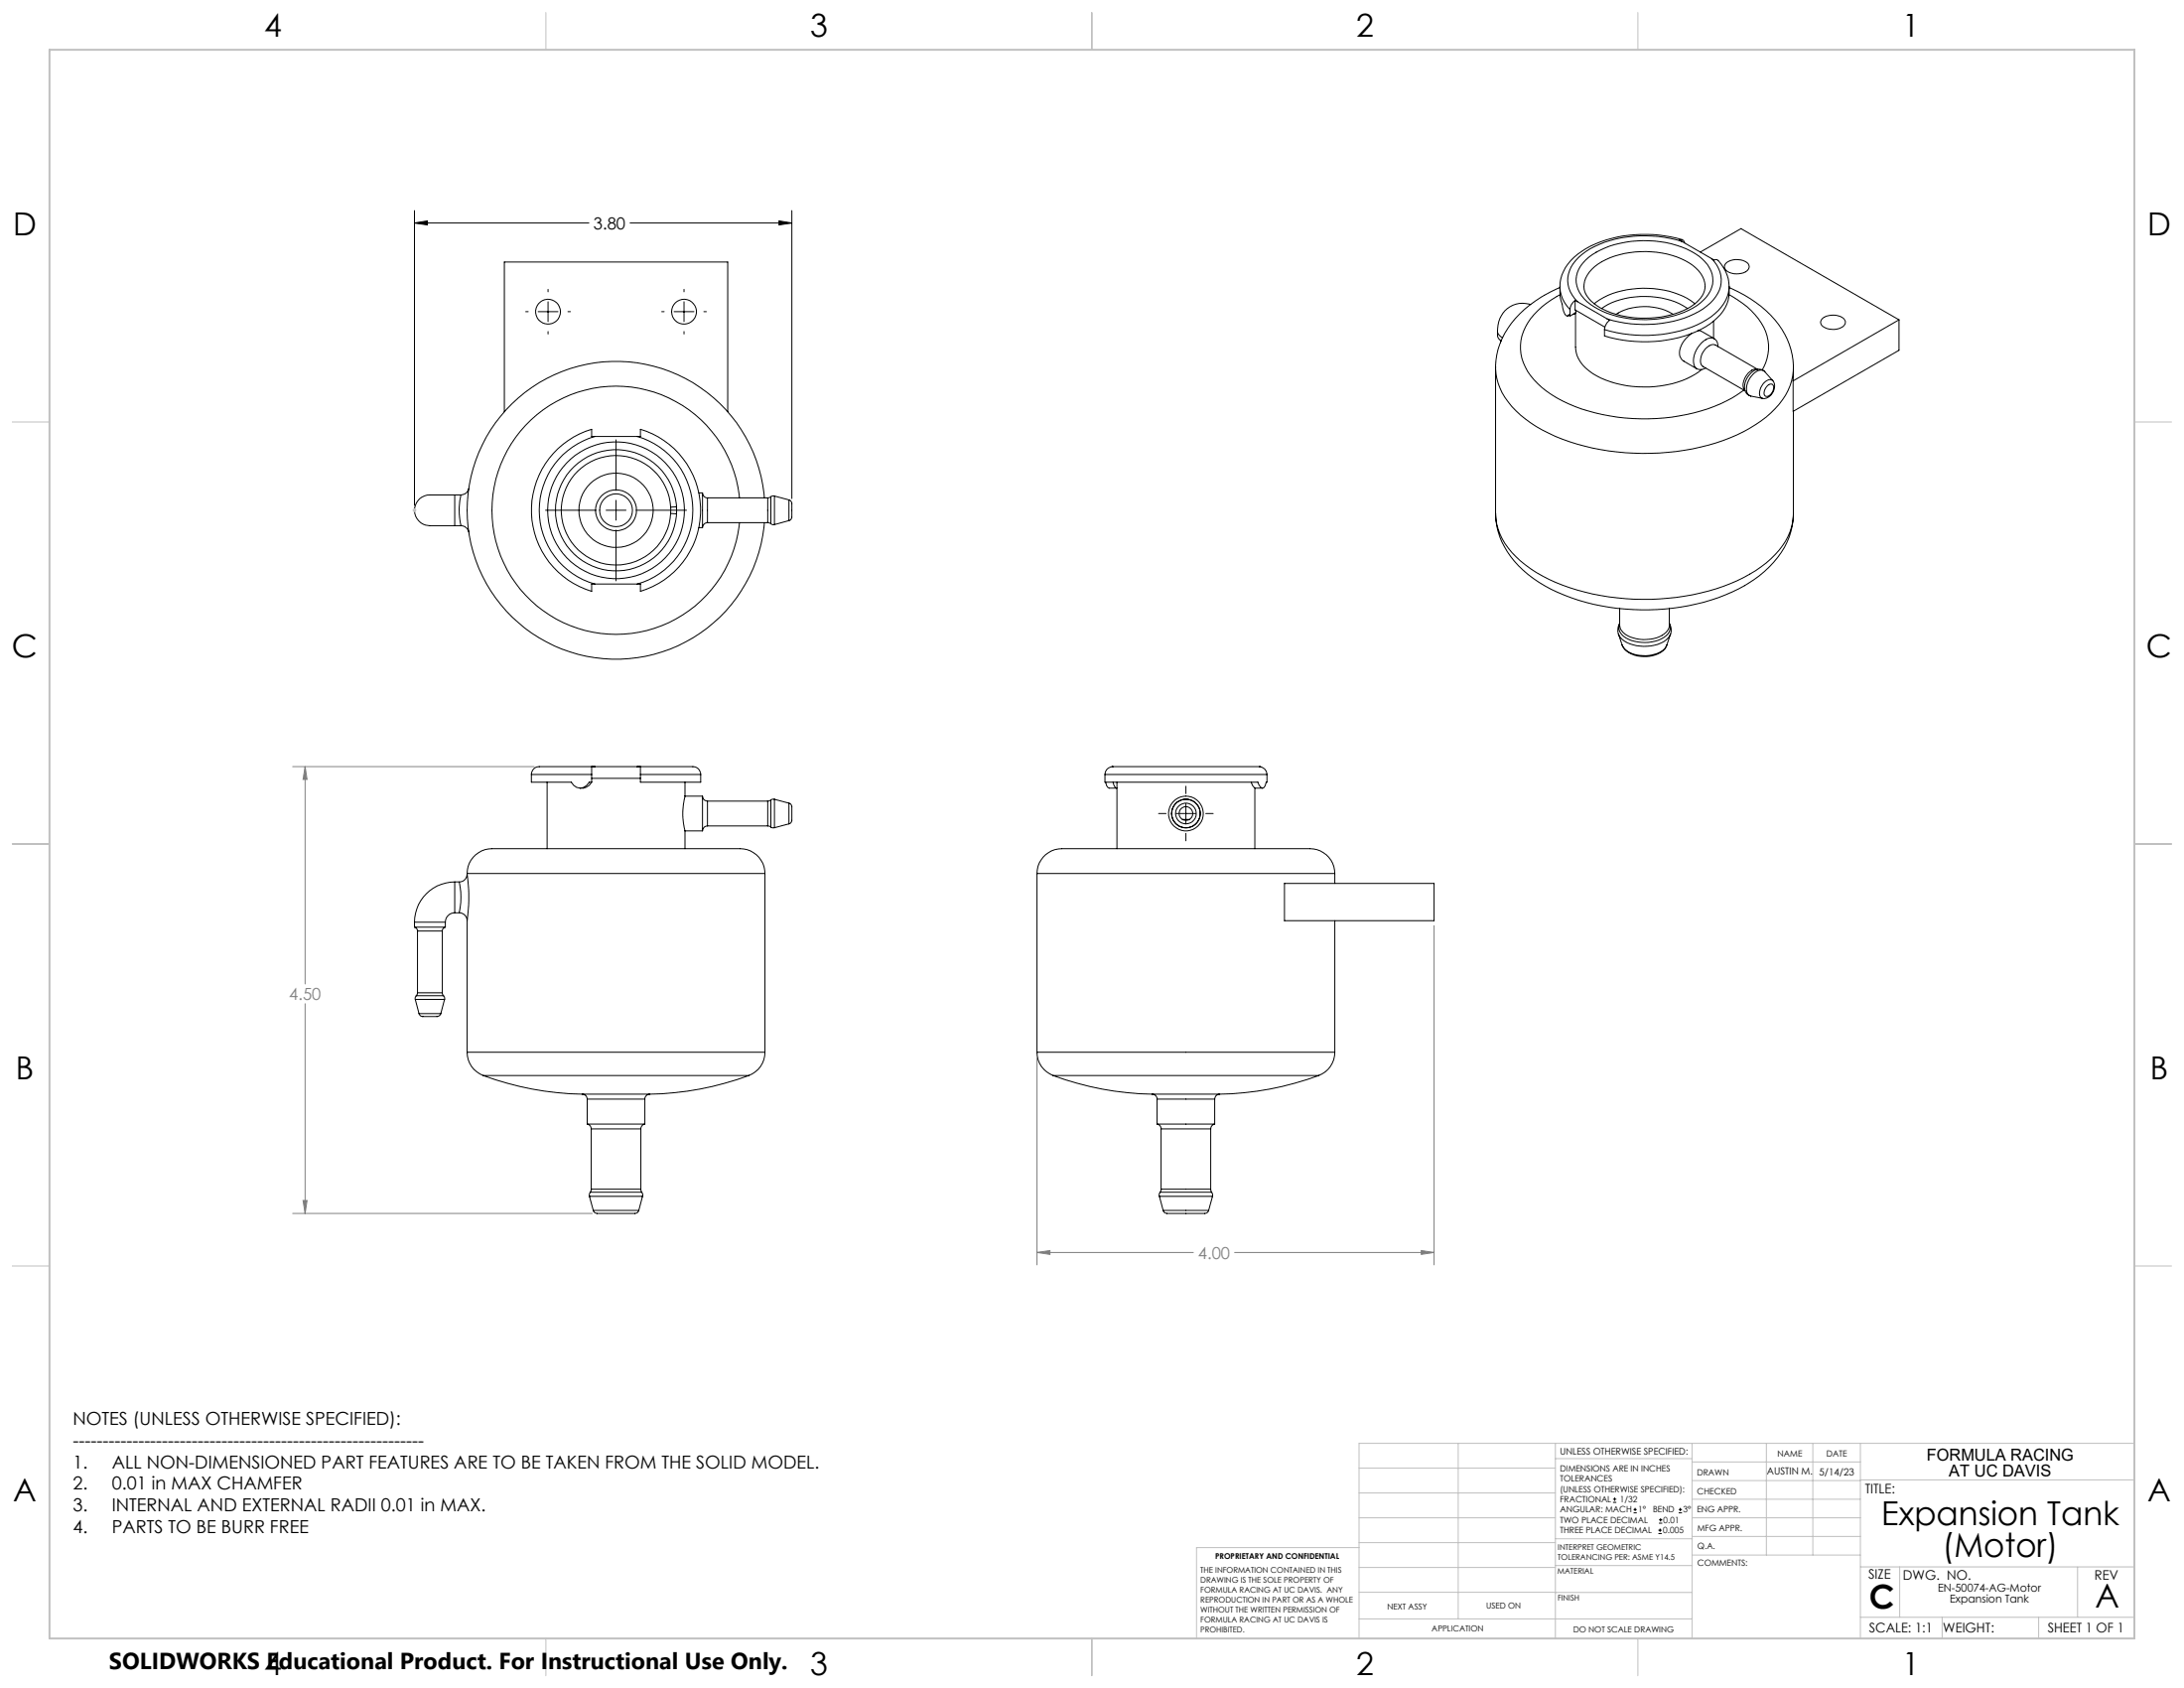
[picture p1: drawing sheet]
<svg xmlns="http://www.w3.org/2000/svg" width="559mm" height="432mm" viewBox="0 0 559 432" stroke-linecap="round" stroke-linejoin="round" font-family="sans-serif">
<g fill="none" stroke="#000" stroke-width=".25">
<path d="M106 57l3.4-.5v1zM106 53.9v75.4M106 57h44.7M161.2 57h41.4M199.3 56.5l3.3 .5-3.3 .5zM202.6 53.9v73.6M134.5 79.7h.6M137.7 79.7h5.1M140.2 74v.6M140.2 77.2v5.1M145.3 79.7h.6M169.3 79.7h.6"/>
<path d="M172.5 79.7h5.1M175 74v.6M175 77.2v5.1M180.1 79.7h.6M391.6 77.9a6.5 6.5 0 0 0-8.4 6.8M399.1 73.6a29.1 29.1 0 0 0-14.1 11.7 17.1 17.1 0 0 0-2.3 8.7M399.1 73.3a8.9 8.9 0 0 0 .6 4.5 4.7 4.7 0 0 0 1 3h.4l.3-.3 .3 .4M399.1 75.4a19.1 19.1 0 0 0-9.7 10.5 12.1 12.1 0 0 0 4.1 12.2 34.8 34.8 0 0 0 18.4 8.3 49.1 49.1 0 0 0 31.3-4.6l3-2M399.1 73.3v.4a8.5 8.5 0 0 0 2.6 5.5M401.7 79.2v1.7M403 76.8a3.1 3.1 0 0 0-1.3 2.4M403 76.8v2.5l7.6 4.4"/>
<path d="M403 76.8l.6 .4M403.2 80l-.3 .3-.5 .1M403.2 79.4v.6M403.2 80l-1.5 .9M403.6 77.2l7.7 4.4M405.7 66.6a21.7 21.7 0 0 1 14.7-5 23.2 23.2 0 0 1 15.1 4.6 6.9 6.9 0 0 1-.5 11.3 25.5 25.5 0 0 1-19.7 3.7 17.3 17.3 0 0 1-10.6-5.6 6.5 6.5 0 0 1 1-9zM407.9 77.7a22.3 22.3 0 0 1 17.9-3.5 16.5 16.5 0 0 1 7.8 3.5M409.8 78.9a21.1 21.1 0 0 1 17.6-2.1l2.2 .8 2.2 1.3M430.3 61.7a31.2 31.2 0 0 0-23.4 1.9 10.6 10.6 0 0 0-5.8 7.4 7.5 7.5 0 0 0 2.5 6.2M430.3 61.7l-.6-.3a.85 .85 0 0 1 1.3 .8M430.3 61.7l7.7 4.5M430.5 61.3a33.4 33.4 0 0 0-24.7 2.3 11.7 11.7 0 0 0-6.7 9.7"/>
<path d="M435 64.5l10.5-6 40.4 23.3M436.2 73.3a7.1 7.1 0 0 1-4.5 5.7 25.7 25.7 0 0 1-22.3-.3 7.3 7.3 0 0 1-4.1-5.2 7.6 7.6 0 0 1 4.5-6.5 24 24 0 0 1 22.4 .3 7.5 7.5 0 0 1 4.1 6M438 66.2l.5 .3 .5-.1a2.11 2.11 0 0 1 1.4 1.3 9.4 9.4 0 0 1 2 5.6M438 66.2a7.5 7.5 0 0 1-.4 11.3 24.3 24.3 0 0 1-15.6 5.5l-4.8-.2-3-.5-2.9-.7M441.6 67.4a4.5 4.5 0 0 1 5.7 .1 1.52 1.52 0 0 1-1.2 2.3 4.3 4.3 0 0 1-4.7-1 1.13 1.13 0 0 1 .2-1.4zM442.4 73.6a27.9 27.9 0 0 1 14.9 13.1 17.7 17.7 0 0 1 1.6 7.3M442.4 73.3a9.5 9.5 0 0 1-3.9 8.8 28.5 28.5 0 0 1-18.4 5.3l-5-.4-4.6-1.1v-1.6M442.4 75.4a18.9 18.9 0 0 1 9.7 10.5 11.2 11.2 0 0 1-1.2 8.7M442.4 73.3a10.4 10.4 0 0 1-5.7 8.5 33.6 33.6 0 0 1-26.2 2.5M140.2 84.8v.6M175 84.8v.6M383.2 84.7v1.1a1.83 1.83 0 0 0 .9 1.4"/>
<path d="M383.2 84.7a1.91 1.91 0 0 0 1.2 1.7M383.9 87.1v.5M401.5 80.7l-.4 .1M403.1 80v8.8a8.3 8.3 0 0 0 4.4 6.8 27.4 27.4 0 0 0 26.3 .1l1.6-1.2M411.3 81.6l.5 .4a3 3 0 0 0-1.3 2.3M413.5 80.4a14.4 14.4 0 0 1 14.6 0M430.8 92.4l3.4 2M432.8 85.3a6.3 6.3 0 0 0-3 5.9l.6 .8 .4 .4M434.4 84.6l.9 .1 3.3 1.9M438.4 82.2v4.3M439.6 88.7a1.9 1.9 0 0 0-1-2.1 1.9 1.9 0 0 0-2.2 .3 6.1 6.1 0 0 0-2.8 6.9 1.94 1.94 0 0 0 2.8 .4M446.4 99.4v.4a2.01 2.01 0 0 0 1.6 1.5"/>
<path d="M446.4 99.4v.1M448.5 95.8l.4-.4a1.86 1.86 0 0 1 2.7-.3l2 2.3a2.02 2.02 0 0 0-2.8 1.3 2.15 2.15 0 0 0 .1 3.2l-2.9-.6a1.73 1.73 0 0 1-1.1-2.1l.5-1.8zM449.6 94.5a3.6 3.6 0 0 0-3.5 3.1l-.1 .6a2.1 2.1 0 0 0 .4 1.7M449.7 94.5l-10.8-6.2a2.94 2.94 0 0 0-3.2 1.9 2.7 2.7 0 0 0 .1 3.6l10.7 6.2M451.6 95.1a2.5 2.5 0 0 0-3.9 .7l-1 1.6-.3 2M452.3 98.6a.89 .89 0 0 1 1.2-.3 .89 .89 0 0 1 .2 1.3 1.72 1.72 0 0 1-2.1 1.6 2.07 2.07 0 0 1 .7-2.6zM453.6 97.4a3 3 0 0 1-2.6 4.5M458.9 94l-.1 3.4M458.9 94a15.7 15.7 0 0 1-5.8 11.6 42.1 42.1 0 0 1-22.1 9.6 59.4 59.4 0 0 1-36.4-5.2 23.6 23.6 0 0 1-10.8-10.7 13.3 13.3 0 0 1-1.1-5.3v37.3a16 16 0 0 0 6.3 12.2 42.6 42.6 0 0 0 20.5 8.8 60.1 60.1 0 0 0 36.6-4.6 24.1 24.1 0 0 0 11.9-11.7 12.9 12.9 0 0 0 .9-4.7M466.3 81.4a4.4 4.4 0 0 1 5.7 .4 1.41 1.41 0 0 1-1 2.1 4.2 4.2 0 0 1-5.1-1 1.29 1.29 0 0 1 .4-1.5zM485.9 81.8v7.8l-27.1 15.6v-7.8M485.9 81.8l-27.1 15.6"/>
<path d="M129 105.3v-38.3h57.2v38.3M142.7 114.8a21.3 21.3 0 0 1 8.7-5v1.9h12.5v-1.9a21.6 21.6 0 0 1 15.4 20.7 21.6 21.6 0 0 1-15.4 20.8v-1.9h-12.5v1.9a21.7 21.7 0 0 1-8.7-36.5zM152.2 111.7a19.6 19.6 0 0 0-14.2 18.8 19.6 19.6 0 0 0 14.2 18.9M157.6 112.5v12.9M163.1 111.7a19.6 19.6 0 0 1 14.2 18.8 19.6 19.6 0 0 1-14.2 18.9M458.9 105.2v26.1M116.3 126.6h-4.8a6.4 6.4 0 0 0-4.1 1 4 4 0 0 0-.9 4.8 4 4 0 0 0 4.5 2.1h5.3M116.3 126.6v7.9M116.3 134.5h1.6M116.3 126.6h1.6M117.9 134.5a1.99 1.99 0 0 1 2 1.6M117.9 126.6a16.7 16.7 0 0 0 0 7.9"/>
<path d="M119.9 125a1.99 1.99 0 0 1-2 1.6M139.6 130.5h12.9M155.1 130.5h5.1M157.6 128v5.1M157.6 135.6v13M162.7 130.5h12.9M171.6 129.7l1.5-.1v1.8l-1.5-.1M171.6 129.7v1.6M171.6 129.7a14 14 0 0 0-21.2-11.2 14 14 0 0 0 0 24 14 14 0 0 0 21.2-11.2M178.8 126.1h.9M178.8 135h.9M179.7 126.1a1.26 1.26 0 0 0 1.3 1.3"/>
<path d="M179.7 126.1v8.9M181 133.7a1.33 1.33 0 0 0-1.3 1.3M181 127.4v6.3M181 127.4h15.4M181 133.7h15.4M189.2 127.4a31.7 31.7 0 0 0-48.4-23.8 31.7 31.7 0 0 0 0 53.9 31.7 31.7 0 0 0 48.4-23.8M195.6 127.4a38.1 38.1 0 0 0-57.9-29.3 38.1 38.1 0 0 0 0 64.9 38.1 38.1 0 0 0 57.9-29.3M196.4 133.7l.8 .3M196.4 127.4v6.3M197.2 134l1 .2M197.2 127.1l-.8 .3M197.2 127.1v6.9"/>
<path d="M198.2 126.9h-.5l-.5 .2M198.2 126.9v7.3M198.2 126.9l3.7 1M201.9 127.9l.4 .2 .3 .5v3.7a.93 .93 0 0 1-.7 .9M201.9 127.9v5.3M201.9 133.2l-3.7 1M382.7 131.3a19.3 19.3 0 0 0 7 14.5 42.1 42.1 0 0 0 22 9.5 55.5 55.5 0 0 0 34.7-5.5 24.4 24.4 0 0 0 11.8-13.8l.6-2.8 .1-1.9M414.4 155.7v4.2a4.1 4.1 0 0 0 3.5 3.3 8.4 8.4 0 0 0 8.8-1.9l.4-1v-4.6M427.1 159.5a2.66 2.66 0 0 1-1.4 3.6 9.9 9.9 0 0 1-10.3-.4 2.66 2.66 0 0 1-1-3.2l-.2 .3a3.3 3.3 0 0 0-.1 2.4M427.1 159.5a3.2 3.2 0 0 1 .3 2.7M415 165a5.5 5.5 0 0 0 5.4 3 5.9 5.9 0 0 0 6.1-3M427.4 162.2a5.2 5.2 0 0 1-4.1 2.9 9.5 9.5 0 0 1-8.7-2l-.5-.9 .9 2.8"/>
<path d="M427.4 162.2l-.9 2.8a4.5 4.5 0 0 1-3.8 2.5 7.5 7.5 0 0 1-7.5-2.1l-.2-.4M136 198.1v2h10.2a2.54 2.54 0 0 0 2.2 1.5M136 198.1h15.4M151.4 198.1v-2h12.5v2M151.4 198.1v2M151.4 199.1h12.5M152.2 196.1h-13.2a2.31 2.31 0 0 0-3 2M163.1 196.1h13.1a2.31 2.31 0 0 1 3.1 2M163.9 198.1v2h15.4v-2M163.9 198.1h15.4M282.7 198.1h41.5M282.7 198.1v2h39.1a1.66 1.66 0 0 0 1.2 1.5"/>
<path d="M284.6 196.1h.1M284.6 196.1h37.7M284.6 196.1a2.05 2.05 0 0 0-1.9 2M322.3 196.1h.1M322.3 196.1a2.06 2.06 0 0 1 1.9 2M324.2 198.1v2h-.2a1.73 1.73 0 0 1-1 1.5M140 200.1v17M151.4 200.1h-.7a2.78 2.78 0 0 1-2.3 1.5M151.4 200.1a2.86 2.86 0 0 1-3 1.5M175.3 203.7a17.7 17.7 0 0 0 0 8.8M175.3 200.1v3.6M175.3 212.5v4.6"/>
<path d="M175.3 203.7h4.4M175.3 212.5h4.4M179.7 203.7a1.26 1.26 0 0 0 1.3 1.2M179.7 203.7v8.8M181 211.3a1.33 1.33 0 0 0-1.3 1.2M181 204.9v6.4M181 204.9h15.4M181 211.3h15.4M196.4 211.3l.8 .3M196.4 204.9v6.4M197.2 211.6l.5 .2 .5-.1M197.2 204.6l-.8 .3"/>
<path d="M197.2 204.6v7M198.2 204.5l-.5-.1-.5 .2M198.2 204.5v7.2M198.2 204.5l3.7 1M201.9 205.5a1.4 1.4 0 0 1 .7 1.8v2.6a.93 .93 0 0 1-.7 .8M201.9 205.5v5.2M201.9 210.7l-3.7 1M282.9 200.1a1.45 1.45 0 0 0 1.5 1.5h1.2M284.8 200.1l.2 .8 .6 .7M285.8 200.1v17M285.8 201.5l-.2 .1M296.4 208.1h1.9"/>
<path d="M300.9 208.1h5.1M302.5 209.6h1.8M303.4 201.1v1.9M303.4 205.6v5M303.4 213.2v1.9M308.5 208.1h1.9M320.1 200.1a1.66 1.66 0 0 0 2.3 1.5h.6M321.1 201.5v15.6M106 237.2a.99 .99 0 0 1 .8 1M106 237.2h7.9M106 235.9h7.9M106 235.9v1.3"/>
<path d="M106.8 238.2h6.4M106.8 238.2v15.8M113.2 238.2v15.8M113.9 237.2a.99 .99 0 0 0-.7 1M113.9 235.9v1.3M116.3 233.5a2.41 2.41 0 0 0-2.4 2.4M116.3 225.6a10.4 10.4 0 0 0-10.3 10.3M116.3 225.6v7.9M116.3 233.5h1.2M117.5 233.5a2.03 2.03 0 0 1 2 2M117.5 225.7a17.6 17.6 0 0 1 0 7.8M119.5 223.4a6.6 6.6 0 0 1 7.9-6.3h50.5a108.5 108.5 0 0 1 13.3 .2 6.4 6.4 0 0 1 4.5 6.1"/>
<path d="M119.5 223.4a2 2 0 0 1-2 2.2h-1.2M119.5 223.4h76.2M119.5 223.4a42.1 42.1 0 0 1 0 12.1M119.5 235.5v33.7M195.7 223.4v45.8M265.3 223.4a6.6 6.6 0 0 1 7.9-6.3h50.5a108.5 108.5 0 0 1 13.3 .2 6.4 6.4 0 0 1 4.5 6.1M265.3 223.4h76.2M265.3 223.4v45.8M328.6 226h38.3v9.5h-38.3zM341.5 223.4v2.6M341.5 235.5v33.7M106.3 255.7h7.4"/>
<path d="M106.3 255.7l.9 3.6M106.5 254.7l-.2 .4v.6M106.5 254.7h7M106.8 254l-.3 .7M106.8 254h6.4M107.2 259.3a1.65 1.65 0 0 0 2.1 .7h2.4a1.04 1.04 0 0 0 1.1-.7M107.2 259.3h5.6M113.2 254l.3 .7M113.5 254.7l.2 .4v.6M113.7 255.7l-.9 3.6M119.5 269.2a6.3 6.3 0 0 0 4.1 5.9M119.5 269.2h76.2"/>
<path d="M123.6 275.1a76.7 76.7 0 0 0 25.4 4.8M123.6 275.1h68M149 279.9a1.26 1.26 0 0 1 1.2 1.3M149 279.9h17.2M166.2 279.9a1.26 1.26 0 0 0-1.2 1.3M191.6 275.1a76.7 76.7 0 0 1-25.4 4.8M195.7 269.2a6.3 6.3 0 0 1-4.1 5.9M265.3 269.2a6.3 6.3 0 0 0 4.2 5.9M265.3 269.2h76.2M269.5 275.1a76.7 76.7 0 0 0 25.3 4.8M269.5 275.1h67.9M294.8 279.9a1.26 1.26 0 0 1 1.3 1.3"/>
<path d="M294.8 279.9h17.2M312 279.9a1.26 1.26 0 0 0-1.2 1.3M337.4 275.1a76.7 76.7 0 0 1-25.4 4.8M341.5 269.2a6.3 6.3 0 0 1-4.1 5.9M150.2 287.5a1.22 1.22 0 0 1 1.1 1.3M150.2 287.5h14.8M150.2 281.2h14.8M150.2 281.2v6.3M151.3 288.8h12.7M151.3 288.8v15.4M164 288.8v15.4M165 287.5a1.22 1.22 0 0 0-1 1.3"/>
<path d="M165 281.2v6.3M296.1 287.5a1.22 1.22 0 0 1 1 1.3M296.1 287.5h14.7M296.1 281.2h14.7M296.1 281.2v6.3M297.1 288.8h12.7M297.1 288.8v15.4M309.8 288.8v15.4M310.8 287.5a1.22 1.22 0 0 0-1 1.3M310.8 281.2v6.3M150.8 306h13.6M150.8 306l1 3.6"/>
<path d="M151 305l-.2 1M151 305h13.2M151.3 304.2l-.3 .8M151.3 304.2h12.7M151.8 309.6a1.33 1.33 0 0 0 1.7 .8h9a.99 .99 0 0 0 .9-.8M151.8 309.6h11.6M164 304.2l.2 .8M164.2 305l.3 .6-.1 .4M164.4 306l-1 3.6M296.7 306h13.5M296.7 306l.9 3.6M296.8 305l-.2 .6 .1 .4"/>
<path d="M296.8 305h13.2M297.1 304.2l-.3 .8M297.1 304.2h12.7M297.6 309.6a1.46 1.46 0 0 0 1.8 .8h8.9a.99 .99 0 0 0 .9-.8M297.6 309.6h11.6M309.8 304.2l.2 .8M310 305l.2 1M310.2 306l-1 3.6M412.7 384.3h.9M412.7 383.5h.9M413.1 383.1v.8M418 387h.8"/>
<path d="M418 386.2h.8M418.4 385.7v.9M424.3 392.3h.9M424.3 391.4h.9M424.5 389.6h.8M424.5 388.8h.8M424.7 391v.9M424.9 388.4v.8M429.5 387h.9M429.5 386.2h.9M429.9 385.7v.9"/>
<circle cx="140.2" cy="79.7" r="3.2"/>
<circle cx="175" cy="79.7" r="3.2"/>
<circle cx="157.6" cy="130.5" r="5.2"/>
<circle cx="157.6" cy="130.5" r="4.2"/>
<circle cx="157.6" cy="130.5" r="15.5"/>
<circle cx="157.6" cy="130.5" r="9.5"/>
<circle cx="157.6" cy="130.5" r="17.5"/>
<circle cx="303.4" cy="208.1" r="2.65"/>
<circle cx="303.4" cy="208.1" r="1.77"/>
<circle cx="303.4" cy="208.1" r="3.7"/>
<circle cx="303.4" cy="208.1" r="4.4"/>
<circle cx="303.4" cy="208.1" r="3.6"/>
</g>
<g fill="none" stroke="#c0c0c0" stroke-width=".25">
<path d="M139.7 3.2v9.5M279.4 3.2v9.5M419.1 3.2v9.5M3.1 107.9h9.6M546.1 107.9h9.5M105.6 130.5h.9M105.7 130.2l.7 .7M106 130v1M106.4 130.2l-.7 .7M3.1 215.9h9.6M546.1 215.9h9.5M3.1 323.8h9.6"/>
<path d="M546.1 323.8h9.5M347.7 375.6h50.3M373.1 369.2v44.9M398 369.2v49.9M398 373.1h34.9M432.9 369.2v49.9M432.9 378.7h43.1M432.9 374h43.1M451.9 369.2v28.6M463.8 369.2v28.6M476 369.2v49.9M476 378.6h70.1"/>
<path d="M546.1 369.2h-198.4v49.9M347.7 394.6h50.3M347.7 388.3h50.3M347.7 381.9h50.3M347.7 395.9h-41.6v23.2M398 393.6h35M432.9 383.5h43.1M432.9 388.3h43.1M432.9 393h43.1M433 397.8h43M139.7 419.1v9.6M279.4 419.1v9.6"/>
<path d="M347.7 414.1h85.2M347.7 401h50.3M347.7 407.3h50.3M398 407.4h34.9M398 400.5h35M419.1 419.1v9.6M476 413.7h70.1M476 400.8h70.1M486.1 400.8v12.9M496.9 413.7v5.4M521.6 413.7v5.4M531.6 400.8v12.9"/>
</g>
<path d="M74.9 196.1h61.8M78.1 196.1l.5 3.3h-1.1zM78.1 196.1v55.6M366.9 236.8v86.8M78.1 256.8v53.6M265.3 270.4v53.2M74.9 310.4h76.6M77.5 307.1h1.1l-.5 3.3zM363.6 319.9l3.3 .5-3.3 .5zM265.3 320.4l3.3-.5v1zM265.3 320.4h40M315.9 320.4h51" fill="none" stroke="#808080" stroke-width=".25"/>
<path d="M12.7 12.7h533.4v406.4h-533.4z" fill="none" stroke="#c0c0c0" stroke-width=".5"/>
<path d="M106 57l3.4-.5v1zM199.3 56.5l3.3 .5-3.3 .5z" fill="#000"/>
<path d="M78.1 196.1l.5 3.3h-1.1zM77.5 307.1h1.1l-.5 3.3zM265.3 320.4l3.3-.5v1zM363.6 319.9l3.3 .5-3.3 .5z" fill="#808080"/>
<g font-size="8.5">
<text x="481.4" y="390.1">Expansion Tank</text>
<text x="496.9" y="398.2">(Motor)</text>
<text x="478.3" y="411.4">C</text>
<text x="536.1" y="411.3">A</text>
</g>
<g font-size="8.1">
<text x="67.6" y="9.3">4</text>
<text x="207.3" y="9.3">3</text>
<text x="347" y="9.3">2</text>
<text x="486.7" y="9.3">1</text>
<text x="3.3" y="60.1">D</text>
<text x="549.4" y="60.1">D</text>
<text x="3" y="168">C</text>
<text x="549.1" y="168">C</text>
<text x="4" y="276">B</text>
<text x="550.1" y="276">B</text>
<text x="3.3" y="383.9">A</text>
<text x="549.4" y="383.9">A</text>
<text x="67.6" y="428.4">4</text>
<text x="207.3" y="428.4">3</text>
<text x="347" y="428.4">2</text>
<text x="486.7" y="428.4">1</text>
</g>
<text font-size="5.9" x="27.9" y="427">SOLIDWORKS Educational Product. For Instructional Use Only.</text>
<g font-size="4.6">
<text x="18.6" y="364.4">NOTES (UNLESS OTHERWISE SPECIFIED):</text>
<text x="18.6" y="370">-----------------------------------------------------------</text>
<text x="18.6" y="375.5">1.</text>
<text x="28.7" y="375.5">ALL NON-DIMENSIONED PART FEATURES ARE TO BE TAKEN FROM THE SOLID MODEL.</text>
<text x="18.6" y="381.1">2.</text>
<text x="28.7" y="381.1">0.01 in MAX CHAMFER</text>
<text x="18.6" y="386.7">3.</text>
<text x="28.7" y="386.7">INTERNAL AND EXTERNAL RADII 0.01 in MAX.</text>
<text x="18.6" y="392.3">4.</text>
<text x="28.7" y="392.3">PARTS TO BE BURR FREE</text>
</g>
<g font-size="4.2">
<text x="151.8" y="58.6">3.80</text>
<text x="493" y="373.5">FORMULA RACING</text>
<text x="498.7" y="377.8">AT UC DAVIS</text>
</g>
<g font-size="4.2" fill="#808080">
<text x="74" y="255.8">4.50</text>
<text x="306.5" y="322">4.00</text>
</g>
<g font-size="3.4">
<text x="477.2" y="381.9">TITLE:</text>
<text x="478.1" y="404">SIZE</text>
<text x="486.9" y="404">DWG. NO.</text>
<text x="535.9" y="404.1">REV</text>
<text x="478.2" y="417.6">SCALE: 1:1</text>
<text x="497.1" y="417.7">WEIGHT:</text>
<text x="523.9" y="417.6">SHEET 1 OF 1</text>
</g>
<g font-size="2.8">
<text x="495.8" y="407.2">EN-50074-AG-Motor</text>
<text x="498.9" y="410">Expansion Tank</text>
</g>
<g font-size="2.5">
<text x="452.1" y="377.2">AUSTIN M.</text>
<text x="465.5" y="377.3">5/14/23</text>
</g>
<text font-size="2.4" x="399.2" y="372.1">UNLESS OTHERWISE SPECIFIED:</text>
<g font-size="2.2">
<text x="399.2" y="376.4">DIMENSIONS ARE IN INCHES</text>
<text x="434.2" y="377.3">DRAWN</text>
<text x="454.8" y="372.5">NAME</text>
<text x="467.3" y="372.6">DATE</text>
<text x="399.2" y="379">TOLERANCES</text>
<text x="399.2" y="381.7">(UNLESS OTHERWISE SPECIFIED):</text>
<text x="434.3" y="382.2">CHECKED</text>
<text x="399.2" y="389.6">TWO PLACE DECIMAL</text>
<text x="399.2" y="384.3">FRACTIONAL</text>
<text x="399.2" y="387">ANGULAR: MACH</text>
<text x="414.5" y="384.3">1/32</text>
<text x="419.1" y="387">1°</text>
<text x="422.9" y="387">BEND</text>
<text x="425.6" y="389.6">0.01</text>
<text x="430.6" y="387">3°</text>
<text x="434.2" y="386.9">ENG APPR.</text>
<text x="399.2" y="392.3">THREE PLACE DECIMAL</text>
<text x="425.5" y="392.3">0.005</text>
<text x="434.3" y="391.6">MFG APPR.</text>
<text x="434.3" y="396.3">Q.A.</text>
<text x="434.3" y="400.5">COMMENTS:</text>
</g>
<g font-size="2.1">
<text x="354.9" y="411.6">NEXT ASSY</text>
<text x="380.3" y="411.6">USED ON</text>
<text x="366.3" y="417.4">APPLICATION</text>
<text x="402.5" y="417.5">DO NOT SCALE DRAWING</text>
</g>
<g font-size="2">
<text x="310.9" y="398.8">PROPRIETARY AND CONFIDENTIAL</text>
<text x="398.6" y="396.5">INTERPRET GEOMETRIC</text>
<text x="398.6" y="399">TOLERANCING PER: ASME Y14.5</text>
<text x="307.2" y="402.4">THE INFORMATION CONTAINED IN THIS</text>
<text x="307.2" y="404.9">DRAWING IS THE SOLE PROPERTY OF</text>
<text x="307.2" y="407.5">FORMULA RACING AT UC DAVIS. ANY</text>
<text x="398.5" y="402.6">MATERIAL</text>
<text x="307.2" y="410">REPRODUCTION IN PART OR AS A WHOLE</text>
<text x="307.2" y="412.5">WITHOUT THE WRITTEN PERMISSION OF</text>
<text x="398.5" y="409.4">FINISH</text>
<text x="307.2" y="415">FORMULA RACING AT UC DAVIS IS</text>
<text x="307.2" y="417.6">PROHIBITED.</text>
</g>
</svg>
